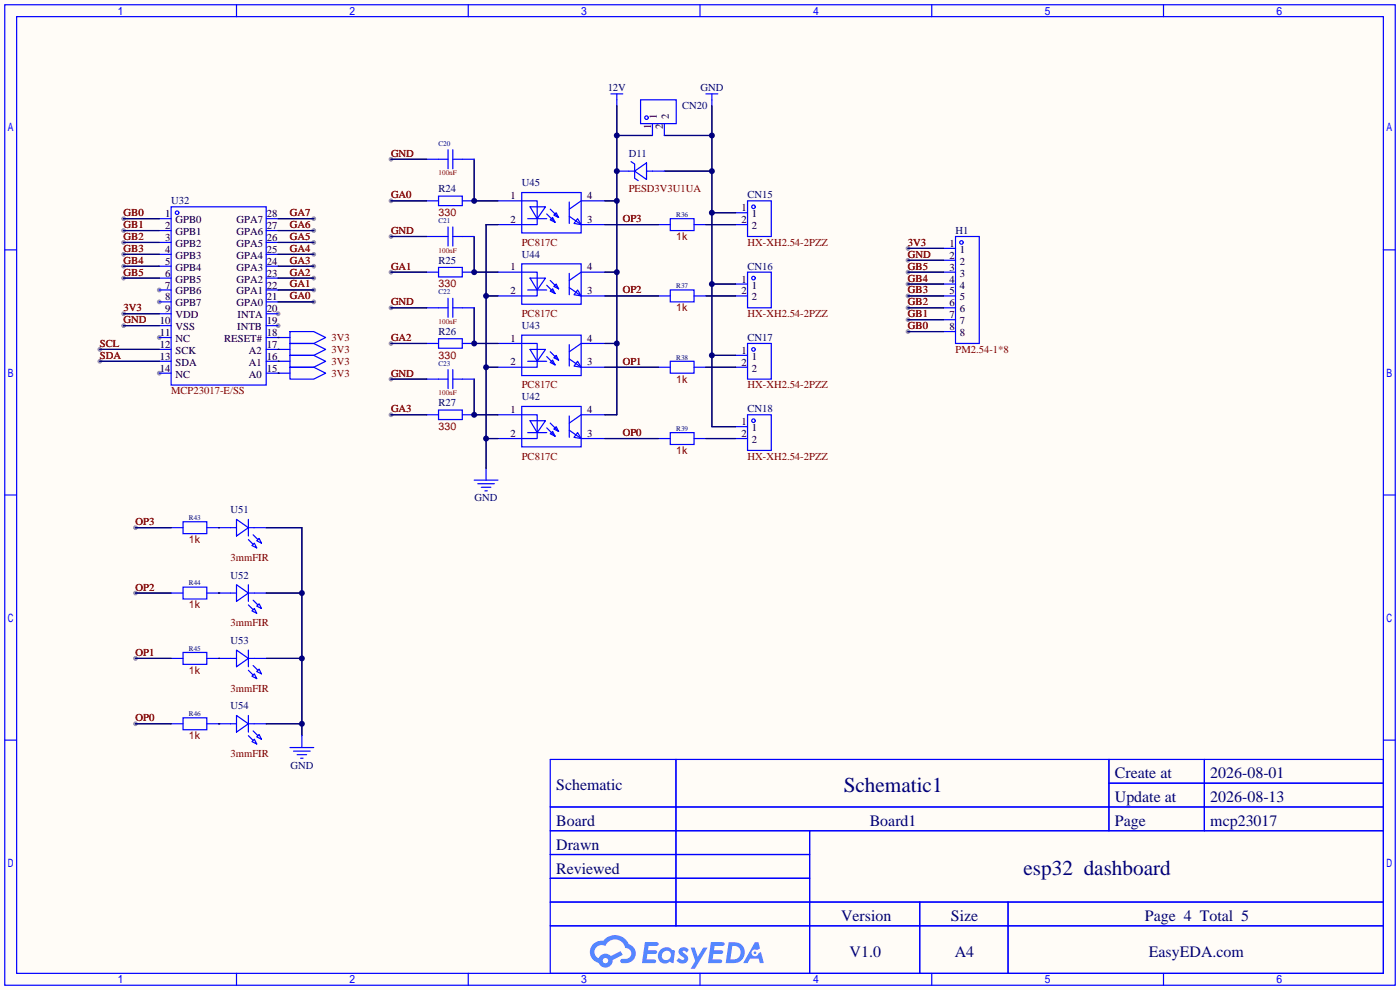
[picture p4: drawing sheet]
<svg xmlns="http://www.w3.org/2000/svg" width="299mm" height="212mm" viewBox="0 0 299 212" stroke-linecap="round" stroke-linejoin="round" font-family="sans-serif">
<path d="M0 0h299.2v211.6h-299.2z" fill="#fffcf7"/>
<g fill="#999">
<circle cx="34" cy="62" r=".51"/>
<circle cx="34" cy="64.5" r=".51"/>
<circle cx="34" cy="72.1" r=".51"/>
<circle cx="34" cy="79.8" r=".51"/>
<circle cx="59.4" cy="69.6" r=".51"/>
<circle cx="59.4" cy="67.1" r=".51"/>
<circle cx="26.4" cy="69.6" r=".51"/>
<circle cx="26.4" cy="67.1" r=".51"/>
<circle cx="21.3" cy="74.7" r=".51"/>
<circle cx="21.3" cy="77.2" r=".51"/>
<circle cx="67.1" cy="64.5" r=".51"/>
<circle cx="67.1" cy="62" r=".51"/>
<circle cx="67.1" cy="59.4" r=".51"/>
<circle cx="67.1" cy="56.9" r=".51"/>
<circle cx="67.1" cy="54.4" r=".51"/>
<circle cx="67.1" cy="51.8" r=".51"/>
<circle cx="67.1" cy="49.3" r=".51"/>
<circle cx="67.1" cy="46.7" r=".51"/>
<circle cx="83.6" cy="42.9" r=".51"/>
<circle cx="83.6" cy="58.2" r=".51"/>
<circle cx="83.6" cy="73.4" r=".51"/>
<circle cx="83.6" cy="88.6" r=".51"/>
<circle cx="194.1" cy="53.1" r=".51"/>
<circle cx="194.1" cy="55.6" r=".51"/>
<circle cx="194.1" cy="58.2" r=".51"/>
<circle cx="194.1" cy="60.7" r=".51"/>
<circle cx="194.1" cy="63.2" r=".51"/>
<circle cx="194.1" cy="65.8" r=".51"/>
<circle cx="194.1" cy="68.3" r=".51"/>
<circle cx="194.1" cy="70.9" r=".51"/>
<circle cx="83.6" cy="34" r=".51"/>
<circle cx="83.6" cy="50.5" r=".51"/>
<circle cx="83.6" cy="65.8" r=".51"/>
<circle cx="83.6" cy="81" r=".51"/>
<circle cx="29" cy="112.8" r=".51"/>
<circle cx="29" cy="126.7" r=".51"/>
<circle cx="29" cy="140.7" r=".51"/>
<circle cx="29" cy="154.7" r=".51"/>
<circle cx="26.4" cy="46.7" r=".51"/>
<circle cx="26.4" cy="49.3" r=".51"/>
<circle cx="26.4" cy="51.8" r=".51"/>
<circle cx="26.4" cy="54.4" r=".51"/>
<circle cx="26.4" cy="56.9" r=".51"/>
<circle cx="26.4" cy="59.4" r=".51"/>
</g>
<g fill="none" stroke="#00f" stroke-width=".25">
<path d="M1 1h297.2v209.6h-297.2zM3.6 3.6h292.1v204.4h-292.1zM50.5 1v2.6M100.1 1v2.6M149.6 1v2.6M199.1 1v2.6M248.7 1v2.6M1 53.4h2.6M295.7 53.4h2.5M1 105.8h2.6M295.7 105.8h2.5M1 158.2h2.6"/>
<path d="M295.7 158.2h2.5M117.6 162.3h178.1v45.7h-178.1zM117.6 172.5h178.1M117.6 177.5h178.1M144.5 162.3v35.6M173 177.5v30.5M237 162.3v15.2M237 167.4h58.7M257.4 162.3v15.2M117.6 182.6h55.4M117.6 192.8h178.1M117.6 187.7h55.4"/>
<path d="M117.6 197.9h178.1M196.6 192.8v15.2M215.4 192.8v15.2M50.5 208v2.6M100.1 208v2.6M149.6 208v2.6M199.1 208v2.6M248.7 208v2.6"/>
</g>
<g fill="#5487ff">
<path d="M145.3 202.7a1.3 1.3 0 0 1 1.9 .3l-.4 .6a.54 .54 0 0 0-.9-.2l.1 .2a1.34 1.34 0 0 1 .9 1.8 1.47 1.47 0 0 1-2.3-.1l.5-.6 .8 .5a.31 .31 0 0 0 .4-.3 .31 .31 0 0 0-.3-.4 1.12 1.12 0 0 1-.7-1.8z"/>
<path d="M147.6 202.5h.9l.6 2 1.2-2h.9l-2.7 4.6h-.9l1-1.7z"/>
<path d="M137.8 201.4h1.7a1.31 1.31 0 0 1 1.2 .2 .4 .4 0 0 1-.3 .5l-1.8 .1-.1 .9h1.6a.4 .4 0 0 1 .4 .4 .4 .4 0 0 1-.5 .4h-1.6l-.2 1.2h1.4a.46 .46 0 0 1 .5 0 .46 .46 0 0 1 .1 .5l-.4 .2h-2.6z"/>
<path d="M151.9 201.4h1.7a1.32 1.32 0 0 1 1.2 .2 .39 .39 0 0 1-.3 .5l-1.8 .1-.1 .9h1.6a.4 .4 0 0 1 .4 .4 .4 .4 0 0 1-.4 .4h-1.7l-.2 1.2h1.4a.46 .46 0 0 1 .5 0 .46 .46 0 0 1 .1 .5l-.4 .2h-2.6z"/>
<path d="M161.3 201.4h.8l.3 1.3-.6 .4a.75 .75 0 0 0-1.1 .3 .75 .75 0 0 0 .5 1 .75 .75 0 0 0 .9-.7l.5-.2 .6 2.3h-.8l-.3-.9h-1.8l-.5 .9h-1z"/>
<path d="M155.7 201.4l-.6 4.4h1.5a2.27 2.27 0 0 0 2.6-2.2 2.27 2.27 0 0 0-2.7-2.2zM156.5 202.1a1.5 1.5 0 0 1 1.8 1.6 1.5 1.5 0 0 1-1.9 1.4h-.3z"/>
<path d="M141.2 203a1.6 1.6 0 0 0-.3 2.3 1.6 1.6 0 0 0 2.3 .2l.7 .3 .3-2.4-.1-.3-.5-.1a1.58 1.58 0 0 0-2.4 0zM141.8 203.5a.98 .98 0 0 1 1.6 .4 .98 .98 0 0 1-1.1 1.3 .94 .94 0 0 1-.9-.7 .94 .94 0 0 1 .4-1z"/>
<path d="M126.8 201.8a2.37 2.37 0 0 0 1.1 4 1.54 1.54 0 0 0 1.8 1 1.54 1.54 0 0 0 1.2-1.6l2.2-1.1-.5-.8-2 1a1.57 1.57 0 0 0-2.7 .5 1.5 1.5 0 0 1-.7-2.1 1.5 1.5 0 0 1 2.2-.5 2.23 2.23 0 0 1 2.3-1.4 2.23 2.23 0 0 1 2 1.8 1.16 1.16 0 0 1 1.2 1.1 1.16 1.16 0 0 1-1.1 1.2h-.7a.47 .47 0 0 0-.5 .4 .47 .47 0 0 0 .4 .5 2.17 2.17 0 0 0 2.5-.9 2.17 2.17 0 0 0-.3-2.7l-.8-.4a3.2 3.2 0 0 0-5.5-.7l-1.1 .1zM128.8 205.3a.6 .6 0 0 1 1.2 0 .6 .6 0 0 1-1.2 0z"/>
<circle cx="161.4" cy="203.6" r=".28"/>
</g>
<g fill="none" stroke="#00f" stroke-width=".25">
<path d="M91.2 34h4.6M95.8 32v4.1M96.8 32v4.1M96.8 34h4.5M130.6 20.1h2.5M131.8 20.1v2.5M131.8 36.6h3.8M134.9 34.5l.7 .6v3l.8 .5M135.6 36.6l2.6-1.8v3.6zM136.9 21.3h7.6v5.1h-7.6zM138.2 36.6h3.8M139.4 26.4v2.6"/>
<path d="M142 26.4v2.6M150.9 20.1h2.5M152.1 20.1v2.5M34 46.7h2.6M34 49.3h2.6M34 51.8h2.6M34 54.4h2.6M34 56.9h2.6M34 59.4h2.6M36.6 44.2h20.3v38.1h-20.3zM56.9 46.7h2.5M56.9 49.3h2.5"/>
<path d="M56.9 51.8h2.5M56.9 54.4h2.5M56.9 56.9h2.5M56.9 59.4h2.5M91.2 58.2h2.5M91.2 42.9h2.5M91.2 50.5h4.6M93.7 41.9h5.1v2h-5.1zM93.7 57.2h5.1v2h-5.1zM95.8 48.5v4.1M96.8 48.5v4.1M96.8 50.5h4.5"/>
<path d="M98.8 58.2h2.5M98.8 42.9h2.5M106.4 58.2h8.4v5h-8.4M106.4 42.9h8.4v5.1h-8.4M111.5 56.4h12.7v8.6h-12.7zM111.5 41.1h12.7v8.7h-12.7zM112.8 46.7h4M113.3 59.4h3.3l-1.8 2.6zM113.3 44.2h3.3l-1.8 2.5zM116.8 45.7l1.8 1.8M117.6 47l.5-.5 .5 1zM117.6 59.9l1.8 1.8"/>
<path d="M117.6 44.7l1.8 1.8M118.4 46l.5-.5 .5 1zM121.7 43.2v4.6M121.7 58.4v4.6M121.7 46.2l2.5 1.8M123.4 46.7l.8 1.3-1.5-.2zM124.2 48h5.1M129.3 58.2h-5.1l-2.5 1.7M129.3 42.9h-5.1l-2.5 1.8M140.7 48h2.6M143.3 46.7h5v2.6h-5zM148.3 48h2.6"/>
<path d="M157.2 48h2.6M157.2 45.5h2.6M159.8 42.9h5v7.6h-5zM159.8 58.2h5v7.6h-5zM201.7 58.2h2.5M201.7 53.1h2.5M201.7 55.6h2.5M204.2 50.5h5.1v22.9h-5.1zM34 62h2.6M34 64.5h2.6M34 67.1h2.6M34 69.6h2.6"/>
<path d="M34 72.1h2.6M34 74.7h2.6M34 77.2h2.6M34 79.8h2.6M56.9 62h2.5M56.9 64.5h2.5M56.9 67.1h2.5M56.9 69.6h2.5M56.9 72.1h5.1M56.9 74.7h5.1M56.9 77.2h5.1M56.9 79.8h5.1"/>
<path d="M62 78.5h5.1l2.5 1.3-2.5 1.2h-5.1zM62 75.9h5.1l2.5 1.3-2.5 1.3h-5.1zM62 73.4h5.1l2.5 1.3-2.5 1.2h-5.1zM62 70.9h5.1l2.5 1.2-2.5 1.3h-5.1zM91.2 73.4h2.5M91.2 65.8h4.6M93.7 72.4h5.1v2h-5.1zM95.8 63.8v4M95.8 79v4.1M96.8 65.8h4.5M96.8 63.8v4M96.8 79v4.1"/>
<path d="M98.8 73.4h2.5M106.4 73.4h8.4v5.1h-8.4M111.5 71.6h12.7v8.7h-12.7zM112.8 62h4M112.8 77.2h4M113.3 74.7h3.3l-1.8 2.5zM116.8 76.2l1.8 1.8M116.8 61l1.8 1.7M117.6 77.5l.5-.5 .5 1zM117.6 62.2l.5-.5 .5 1zM117.6 75.2l1.8 1.8M118.4 76.5l.5-.6 .5 1.1z"/>
<path d="M118.4 61.2l.5-.5 .5 1zM121.7 73.7v4.5M121.7 76.7l2.5 1.8M121.7 61.5l2.5 1.7M123.4 77.2l.8 1.3-1.5-.3zM123.4 62l.8 1.2-1.5-.2zM124.2 78.5h5.1M124.2 63.2h5.1M129.3 73.4h-5.1l-2.5 1.8M140.7 78.5h2.6M140.7 63.2h2.6M143.3 62h5v2.5h-5z"/>
<path d="M143.3 77.2h5v2.6h-5zM148.3 78.5h2.6M148.3 63.2h2.6M157.2 78.5h2.6M157.2 63.2h2.6M157.2 60.7h2.6M157.2 75.9h2.6M159.8 73.4h5v7.6h-5zM201.7 63.2h2.5M201.7 60.7h2.5M201.7 65.8h2.5M201.7 68.3h2.5"/>
<path d="M201.7 70.9h2.5M91.2 88.6h2.5M91.2 81h4.6M93.7 87.6h5.1v2.1h-5.1zM96.8 81h4.5M98.8 88.6h2.5M106.4 88.6h8.4v5.1h-8.4M111.5 86.9h12.7v8.6h-12.7zM112.8 92.5h4M113.3 89.9h3.3l-1.8 2.6zM116.8 91.4l1.8 1.8M117.6 92.7l.5-.5 .5 1z"/>
<path d="M117.6 90.4l1.8 1.8M118.4 91.7l.5-.5 .5 1zM121.7 91.9l2.5 1.8M121.7 88.9v4.6M123.4 92.5l.8 1.2-1.5-.2zM124.2 93.7h5.1M129.3 88.6h-5.1l-2.5 1.8M140.7 93.7h2.6M143.3 92.5h5v2.5h-5zM148.3 93.7h2.6M157.2 93.7h2.6M157.2 91.2h2.6"/>
<path d="M159.8 88.6h5v7.7h-5zM36.6 112.8h2.5M39.1 111.5h5.1v2.5h-5.1zM44.2 112.8h6.3M50.5 111l2.6 1.8-2.6 1.8zM53.1 112.8h3.8M53.1 111v3.6M53.1 115.3l1 1M53.8 116.6l.6-.5 .5 1zM54.1 114.3l1 1M54.9 115.6l.5-.5 .5 1zM101.3 102.6h5.1"/>
<path d="M102.1 103.4h3.6M102.9 104.1h2M103.6 104.9h.5M103.9 100.1v2.5M36.6 126.7h2.5M39.1 125.5h5.1v2.5h-5.1zM39.1 139.4h5.1v2.6h-5.1zM44.2 126.7h6.3M50.5 125l2.6 1.7-2.6 1.8zM50.5 138.9l2.6 1.8-2.6 1.8zM53.1 125v3.5M53.1 138.9v3.6"/>
<path d="M53.1 126.7h3.8M53.1 129.3l1 1M53.8 130.6l.6-.6 .5 1.1zM54.1 128.3l1 1M54.9 129.5l.5-.5 .5 1zM36.6 140.7h2.5M36.6 154.7h2.5M39.1 153.4h5.1v2.6h-5.1zM44.2 140.7h6.3M44.2 154.7h6.3M50.5 152.9l2.6 1.8-2.6 1.8zM53.1 152.9v3.6"/>
<path d="M53.1 140.7h3.8M53.1 143.3l1 1M53.1 154.7h3.8M53.1 157.2l1 1M53.8 158.5l.6-.5 .5 1zM54.1 142.2l1 1.1M54.1 156.2l1 1M54.4 144l.5 1-1.1-.5zM54.9 143.5l.5-.5 .5 1zM54.9 157.5l.5-.5 .5 1zM62 159.8h5.1M64.5 157.2v2.6"/>
<path d="M62.7 160.5h3.6M63.5 161.3h2M64.3 162.1h.5"/>
<circle cx="138.2" cy="25.1" r=".38"/>
<circle cx="37.8" cy="45.5" r=".38"/>
<circle cx="161" cy="44.2" r=".38"/>
<circle cx="161" cy="59.4" r=".38"/>
<circle cx="205.5" cy="51.8" r=".38"/>
<circle cx="161" cy="74.7" r=".38"/>
<circle cx="161" cy="89.9" r=".38"/>
</g>
<g fill="none" stroke="#000080" stroke-width=".25">
<path d="M83.6 34h7.6M101.3 34v8.9h5.1M131.8 22.6v66h-2.5M131.8 29h7.6M142 36.6h10.1M142 29h10.1M152.1 22.6v68.6h5.1M26.4 59.4h7.6M26.4 56.9h7.6M26.4 54.4h7.6M26.4 51.8h7.6M26.4 49.3h7.6"/>
<path d="M26.4 46.7h7.6M59.4 59.4h7.7M59.4 56.9h7.7M59.4 54.4h7.7M59.4 51.8h7.7M59.4 49.3h7.7M59.4 46.7h7.7M83.6 42.9h7.6M83.6 58.2h7.6M83.6 50.5h7.6M101.3 50.5v7.7h5.1M106.4 48h-2.5v52.1"/>
<path d="M129.3 42.9h2.5M129.3 58.2h2.5M129.3 48h11.4M150.9 48h6.3M152.1 45.5h5.1M194.1 58.2h7.6M194.1 53.1h7.6M194.1 55.6h7.6M21.3 74.7h12.7M21.3 77.2h12.7M26.4 69.6h7.6M26.4 67.1h7.6"/>
<path d="M59.4 79.8h.1M59.4 77.2h.1M59.4 74.7h.1M59.4 72.1h.1M59.4 64.5h7.7M59.4 62h7.7M83.6 73.4h7.6M83.6 65.8h7.6M101.3 65.8v7.6h5.1M103.9 63.2h2.5M103.9 78.5h2.5M129.3 73.4h2.5"/>
<path d="M129.3 63.2h11.4M129.3 78.5h11.4M150.9 63.2h6.3M150.9 78.5h6.3M152.1 60.7h5.1M152.1 75.9h5.1M194.1 63.2h7.6M194.1 60.7h7.6M194.1 65.8h7.6M194.1 68.3h7.6M194.1 70.9h7.6M83.6 88.6h7.6"/>
<path d="M83.6 81h7.6M101.3 81v7.6h5.1M103.9 93.7h2.5M129.3 93.7h11.4M150.9 93.7h6.3M29 112.8h7.6M46.7 112.8h.1M56.9 112.8h7.6v44.4M29 126.7h7.6M46.7 126.7h.1M56.9 126.7h7.6M29 140.7h7.6"/>
<path d="M29 154.7h7.6M46.7 140.7h.1M46.7 154.7h.1M56.9 140.7h7.6M56.9 154.7h7.6"/>
</g>
<g fill="#000080">
<circle cx="101.3" cy="58.2" r=".63"/>
<circle cx="101.3" cy="73.4" r=".63"/>
<circle cx="101.3" cy="42.9" r=".63"/>
<circle cx="101.3" cy="88.6" r=".63"/>
<circle cx="152.1" cy="45.5" r=".63"/>
<circle cx="152.1" cy="60.7" r=".63"/>
<circle cx="152.1" cy="75.9" r=".63"/>
<circle cx="152.1" cy="36.6" r=".63"/>
<circle cx="152.1" cy="29" r=".63"/>
<circle cx="131.8" cy="42.9" r=".63"/>
<circle cx="131.8" cy="36.6" r=".63"/>
<circle cx="131.8" cy="29" r=".63"/>
<circle cx="131.8" cy="58.2" r=".63"/>
<circle cx="131.8" cy="73.4" r=".63"/>
<circle cx="64.5" cy="154.7" r=".63"/>
<circle cx="64.5" cy="140.7" r=".63"/>
<circle cx="64.5" cy="126.7" r=".63"/>
<circle cx="103.9" cy="78.5" r=".63"/>
<circle cx="103.9" cy="93.7" r=".63"/>
<circle cx="103.9" cy="63.2" r=".63"/>
</g>
<g font-size="4.5" fill="#000080">
<text x="180.3" y="169.2">Schematic1</text>
<text x="218.8" y="187">esp32 dashboard</text>
</g>
<g font-size="3.4" fill="#000080">
<text x="238.3" y="166.4">Create at</text>
<text x="258.7" y="166.4">2026-08-01</text>
<text x="118.9" y="168.9">Schematic</text>
<text x="238.3" y="171.4">Update at</text>
<text x="258.7" y="171.4">2026-08-13</text>
<text x="118.9" y="176.5">Board</text>
<text x="185.9" y="176.5">Board1</text>
<text x="238.3" y="176.5">Page</text>
<text x="258.7" y="176.5">mcp23017</text>
<text x="118.9" y="181.6">Drawn</text>
<text x="118.9" y="186.7">Reviewed</text>
<text x="179.8" y="196.8">Version</text>
<text x="203.2" y="196.8">Size</text>
<text x="244.7" y="196.8">Page 4 Total 5</text>
<text x="181.6" y="204.5">V1.0</text>
<text x="204.1" y="204.5">A4</text>
<text x="245.5" y="204.5">EasyEDA.com</text>
</g>
<g font-size="2.3" fill="#000080">
<text x="129.9" y="19.5">12V</text>
<text x="145.8" y="23.3">CN20</text>
<text x="149.7" y="19.5">GND</text>
<text x="134.4" y="33.5">D11</text>
<text x="93.7" y="41.1">R24</text>
<text x="111.5" y="39.8">U45</text>
<text x="36.6" y="43.7">U32</text>
<text x="159.8" y="42.4">CN15</text>
<text x="204.2" y="50">H1</text>
<text x="93.7" y="56.4">R25</text>
<text x="111.5" y="55.1">U44</text>
<text x="159.8" y="57.6">CN16</text>
<text x="93.7" y="71.6">R26</text>
<text x="111.5" y="70.3">U43</text>
<text x="159.8" y="72.9">CN17</text>
<text x="93.7" y="86.8">R27</text>
<text x="111.5" y="85.6">U42</text>
<text x="159.8" y="88.1">CN18</text>
<text x="101.4" y="107.2">GND</text>
<text x="49.3" y="109.7">U51</text>
<text x="49.3" y="123.7">U52</text>
<text x="49.3" y="137.6">U53</text>
<text x="49.3" y="151.6">U54</text>
<text x="62.1" y="164.3">GND</text>
</g>
<g font-size="2.3">
<text x="139.1" y="27.7" transform="rotate(-90 139.1 27.7)">1</text>
<text x="140.4" y="25.5" transform="rotate(-90 140.4 25.5)">1</text>
<text x="141.7" y="27.7" transform="rotate(-90 141.7 27.7)">2</text>
<text x="142.9" y="25.5" transform="rotate(-90 142.9 25.5)">2</text>
<text x="35.3" y="46.4">1</text>
<text x="37.5" y="47.7">GPB0</text>
<text x="50.5" y="47.7">GPA7</text>
<text x="57" y="46.4">28</text>
<text x="109.1" y="42.5">1</text>
<text x="109.1" y="47.6">2</text>
<text x="125.5" y="47.6">3</text>
<text x="125.5" y="42.5">4</text>
<text x="158.5" y="45.2">1</text>
<text x="158.5" y="47.7">2</text>
<text x="160.7" y="46.4">1</text>
<text x="35.3" y="49">2</text>
<text x="35.3" y="51.5">3</text>
<text x="37.5" y="50.2">GPB1</text>
<text x="37.5" y="52.8">GPB2</text>
<text x="50.5" y="52.8">GPA5</text>
<text x="50.5" y="50.2">GPA6</text>
<text x="57" y="51.5">26</text>
<text x="57" y="49">27</text>
<text x="160.7" y="49">2</text>
<text x="203" y="52.8">1</text>
<text x="35.3" y="54">4</text>
<text x="35.3" y="56.6">5</text>
<text x="35.3" y="59.1">6</text>
<text x="37.5" y="55.3">GPB3</text>
<text x="37.5" y="57.9">GPB4</text>
<text x="50.5" y="57.9">GPA3</text>
<text x="50.5" y="55.3">GPA4</text>
<text x="57" y="59.1">23</text>
<text x="57" y="56.6">24</text>
<text x="57" y="54">25</text>
<text x="109.1" y="57.7">1</text>
<text x="125.5" y="57.7">4</text>
<text x="203" y="55.3">2</text>
<text x="203" y="57.9">3</text>
<text x="205.2" y="54">1</text>
<text x="205.2" y="56.6">2</text>
<text x="205.2" y="59.1">3</text>
<text x="35.3" y="61.7">7</text>
<text x="35.3" y="64.2">8</text>
<text x="37.5" y="60.4">GPB5</text>
<text x="37.5" y="62.9">GPB6</text>
<text x="37.5" y="65.5">GPB7</text>
<text x="50.5" y="65.5">GPA0</text>
<text x="50.5" y="62.9">GPA1</text>
<text x="50.5" y="60.4">GPA2</text>
<text x="57" y="64.2">21</text>
<text x="57" y="61.7">22</text>
<text x="109.1" y="62.8">2</text>
<text x="125.5" y="62.8">3</text>
<text x="158.5" y="60.4">1</text>
<text x="158.5" y="62.9">2</text>
<text x="160.7" y="61.7">1</text>
<text x="160.7" y="64.2">2</text>
<text x="203" y="60.4">4</text>
<text x="203" y="62.9">5</text>
<text x="203" y="65.5">6</text>
<text x="205.2" y="61.7">4</text>
<text x="205.2" y="64.2">5</text>
<text x="34.2" y="69.3">10</text>
<text x="34.2" y="71.8">11</text>
<text x="35.3" y="66.7">9</text>
<text x="37.5" y="68">VDD</text>
<text x="37.5" y="70.6">VSS</text>
<text x="50.7" y="70.6">INTB</text>
<text x="50.8" y="68">INTA</text>
<text x="57" y="71.8">18</text>
<text x="57" y="69.3">19</text>
<text x="57" y="66.7">20</text>
<text x="203" y="68">7</text>
<text x="203" y="70.6">8</text>
<text x="205.2" y="66.7">6</text>
<text x="205.2" y="69.3">7</text>
<text x="205.2" y="71.8">8</text>
<text x="34.2" y="74.4">12</text>
<text x="34.2" y="76.9">13</text>
<text x="37.5" y="73.1">NC</text>
<text x="37.5" y="75.6">SCK</text>
<text x="47.9" y="73.1">RESET#</text>
<text x="53.2" y="75.6">A2</text>
<text x="57" y="76.9">16</text>
<text x="57" y="74.4">17</text>
<text x="109.1" y="73">1</text>
<text x="125.5" y="73">4</text>
<text x="158.5" y="75.6">1</text>
<text x="160.7" y="76.9">1</text>
<text x="34.2" y="79.4">14</text>
<text x="37.5" y="78.2">SDA</text>
<text x="37.5" y="80.7">NC</text>
<text x="53.2" y="80.7">A0</text>
<text x="53.2" y="78.2">A1</text>
<text x="57" y="79.4">15</text>
<text x="109.1" y="78.1">2</text>
<text x="125.5" y="78.1">3</text>
<text x="158.5" y="78.2">2</text>
<text x="160.7" y="79.4">2</text>
<text x="109.1" y="88.2">1</text>
<text x="125.5" y="88.2">4</text>
<text x="109.1" y="93.3">2</text>
<text x="125.5" y="93.3">3</text>
<text x="158.5" y="90.9">1</text>
<text x="158.5" y="93.4">2</text>
<text x="160.7" y="92.1">1</text>
<text x="160.7" y="94.7">2</text>
</g>
<g font-size="2.3" fill="#800000">
<text x="83.6" y="33.5">GND</text>
<text x="134.4" y="41.1">PESD3V3U1UA</text>
<text x="26.4" y="46.2">GB0</text>
<text x="62" y="46.2">GA7</text>
<text x="83.6" y="42.4">GA0</text>
<text x="93.7" y="46.2">330</text>
<text x="133.1" y="47.5">OP3</text>
<text x="26.4" y="48.7">GB1</text>
<text x="26.4" y="51.3">GB2</text>
<text x="26.4" y="53.8">GB3</text>
<text x="62" y="53.8">GA4</text>
<text x="62" y="51.3">GA5</text>
<text x="62" y="48.7">GA6</text>
<text x="83.6" y="50">GND</text>
<text x="111.5" y="52.5">PC817C</text>
<text x="144.5" y="51.3">1k</text>
<text x="159.8" y="52.5">HX-XH2.54-2PZZ</text>
<text x="194.1" y="52.5">3V3</text>
<text x="26.4" y="56.4">GB4</text>
<text x="26.4" y="58.9">GB5</text>
<text x="62" y="58.9">GA2</text>
<text x="62" y="56.4">GA3</text>
<text x="83.6" y="57.6">GA1</text>
<text x="194.1" y="55.1">GND</text>
<text x="194.1" y="57.6">GB5</text>
<text x="62" y="64">GA0</text>
<text x="62" y="61.4">GA1</text>
<text x="83.6" y="65.2">GND</text>
<text x="93.7" y="61.4">330</text>
<text x="133.1" y="62.7">OP2</text>
<text x="194.1" y="60.2">GB4</text>
<text x="194.1" y="62.7">GB3</text>
<text x="194.1" y="65.2">GB2</text>
<text x="26.4" y="69.1">GND</text>
<text x="26.4" y="66.5">3V3</text>
<text x="111.5" y="67.8">PC817C</text>
<text x="144.5" y="66.5">1k</text>
<text x="159.8" y="67.8">HX-XH2.54-2PZZ</text>
<text x="194.1" y="67.8">GB1</text>
<text x="194.1" y="70.3">GB0</text>
<text x="21.3" y="74.1">SCL</text>
<text x="21.3" y="76.7">SDA</text>
<text x="70.9" y="77.9">3V3</text>
<text x="70.9" y="75.4">3V3</text>
<text x="70.9" y="72.9">3V3</text>
<text x="83.6" y="72.9">GA2</text>
<text x="93.7" y="76.7">330</text>
<text x="133.1" y="77.9">OP1</text>
<text x="204.2" y="75.4">PM2.54-1*8</text>
<text x="70.9" y="80.5">3V3</text>
<text x="83.6" y="80.5">GND</text>
<text x="111.5" y="83">PC817C</text>
<text x="144.5" y="81.8">1k</text>
<text x="159.8" y="83">HX-XH2.54-2PZZ</text>
<text x="36.6" y="84.3">MCP23017-E/SS</text>
<text x="83.6" y="88.1">GA3</text>
<text x="93.7" y="91.9">330</text>
<text x="133.1" y="93.2">OP0</text>
<text x="111.5" y="98.3">PC817C</text>
<text x="144.5" y="97">1k</text>
<text x="159.8" y="98.3">HX-XH2.54-2PZZ</text>
<text x="29" y="112.2">OP3</text>
<text x="40.4" y="116">1k</text>
<text x="49.3" y="119.9">3mmFIR</text>
<text x="29" y="126.2">OP2</text>
<text x="40.4" y="130">1k</text>
<text x="49.3" y="133.8">3mmFIR</text>
<text x="29" y="140.2">OP1</text>
<text x="40.4" y="144">1k</text>
<text x="49.3" y="147.8">3mmFIR</text>
<text x="29" y="154.1">OP0</text>
<text x="40.4" y="158">1k</text>
<text x="49.3" y="161.8">3mmFIR</text>
</g>
<g font-size="1.5" fill="#000080">
<text x="93.7" y="31.1">C20</text>
<text x="93.7" y="47.6">C21</text>
<text x="144.5" y="46.4">R36</text>
<text x="93.7" y="62.9">C22</text>
<text x="144.5" y="61.6">R37</text>
<text x="144.5" y="76.8">R38</text>
<text x="93.7" y="78.1">C23</text>
<text x="144.5" y="92.1">R39</text>
<text x="40.4" y="111.1">R43</text>
<text x="40.4" y="125.1">R44</text>
<text x="40.4" y="139.1">R45</text>
<text x="40.4" y="153">R46</text>
</g>
<g font-size="1.5" fill="#800000">
<text x="93.7" y="37.5">100nF</text>
<text x="93.7" y="54">100nF</text>
<text x="93.7" y="69.2">100nF</text>
<text x="93.7" y="84.5">100nF</text>
</g>
</svg>
